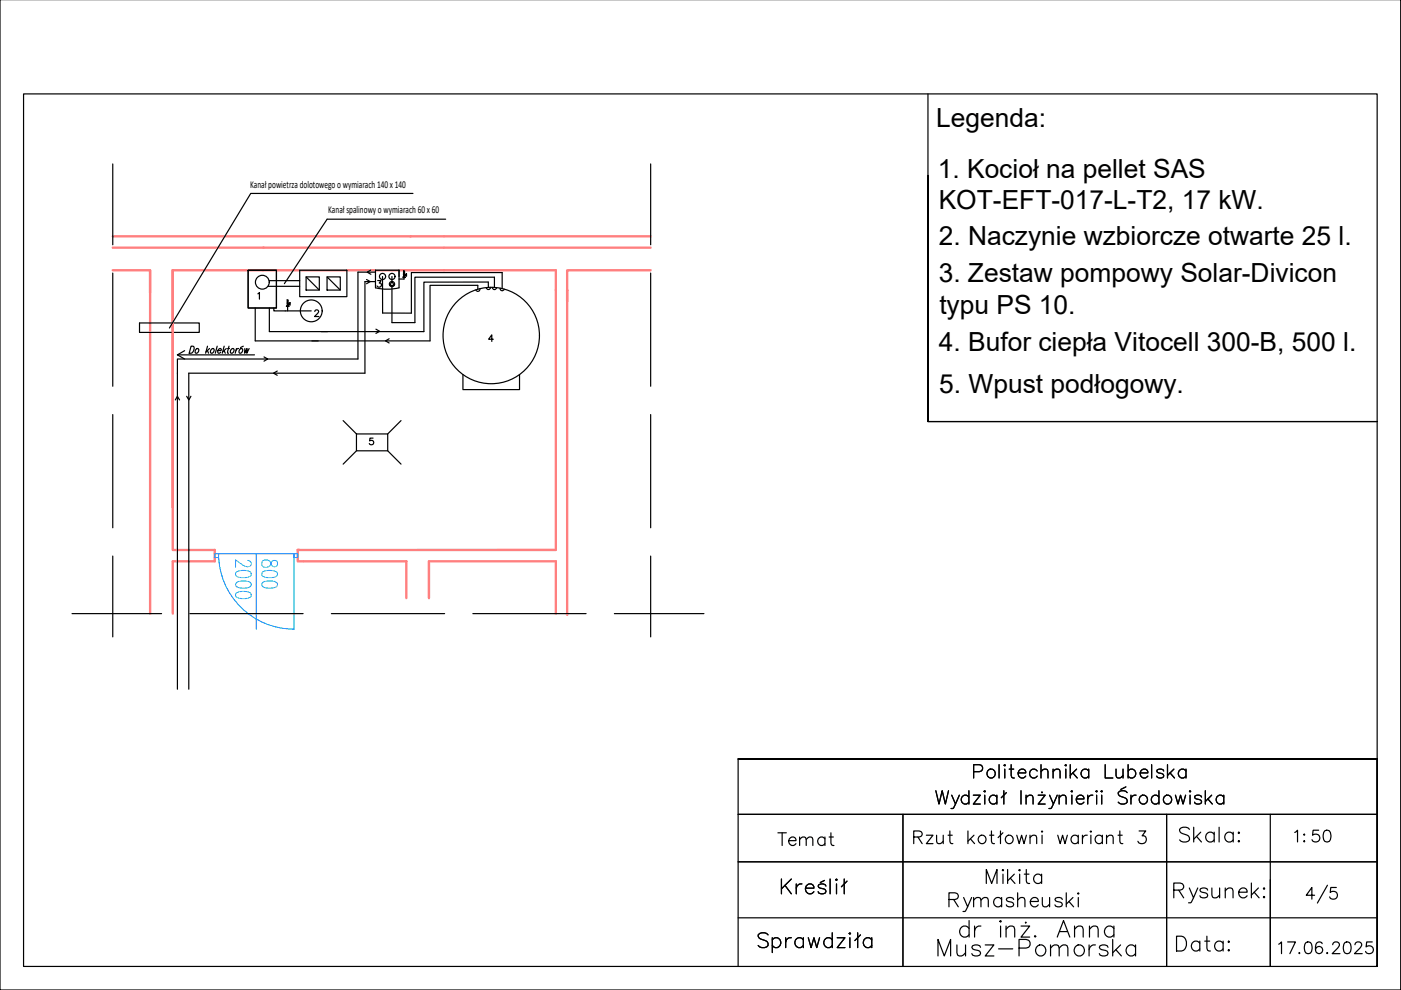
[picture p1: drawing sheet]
<svg xmlns="http://www.w3.org/2000/svg" width="297mm" height="210mm" viewBox="0 0 297 210" stroke-linecap="round" stroke-linejoin="round" font-family="sans-serif">
<path d="M23.9 50.1h63.2M23.9 52.5h114.1M55.7 57.3h-19.1v50.2M55.8 57.3h62v59.3M87 50.1h51M138 57.3h-17.8v4.2M120.2 63.9v-2.4v68.9M45.5 117.4v.8M63.1 116.6v2.4h23v7.8M90.9 119v7.8M117.8 119v11.1" fill="none" stroke="#ff7f7f" stroke-width=".5"/>
<circle cx="63.1" cy="116.6" r=".25" fill="#ff7f7f"/>
<path d="M45.5 116.6v.8M45.5 118.2v.8h-8.9v11.1M45.5 116.6h.1M86.1 119h.1M90.9 119h26.9" fill="none" stroke="#ff7f7f" stroke-width=".5"/>
<circle cx="63.1" cy="116.6" r=".25" fill="#ff7f7f"/>
<path d="M23.9 57.3h7.9v72.8M31.8 57.3v4.8M36.6 57.3v59.3h8.9M55.7 57.3h.1M117.8 116.6h-54.7" fill="none" stroke="#ff7f7f" stroke-width=".5"/>
<!-- layer: 0 -->
<g fill="none" stroke="#000" stroke-width=".25">
<path d="M297 -.1v210h-297v-210M196.7 19.9v17.3M23.9 34.8v17.1M138 34.8v17.1M23.9 57.9v24M52.6 57.3h6v8h-6zM57 59.5h6.5M63.5 57.3h10v5.6h-10zM64.9 58.7h2.8v2.8h-2.8zM64.9 58.7l2.8 2.8M69.3 58.7h2.8v2.8h-2.8zM69.3 58.7l2.8 2.8"/>
<path d="M77.7 59.3l.8 .4-.8 .5M78.6 57.3l-.7 .4 .7 .5M79.6 57.3h5v3.7l-2.1 .3-2.9-.3zM79.6 57.7h-3.7v18.4h-38.3v70M79.6 59.7h-2.2v19.4h-37.4v67M80.1 59.5h.7l-.4 .5a.47 .47 0 0 1 .4 .8 .47 .47 0 0 1-.9-.2M81.1 58.6v7.8h6.1v-8.6h19.3v3.4M83.1 59.7l.5 .8h-1zM83.1 58.6v1.1M85.5 57.4l.3 .1-.3 .2 .3 .1-.3 .1 .3 .1-.3 .2 .2 .1M85.7 58.3l.2 .5h-.5zM85.7 58.3l.5-.2v.5z"/>
<path d="M85.7 58.8v.4h-1.1M87.6 41h-34.4l-17.3 28.5M94.5 46.5h-25.1l-9.1 13.6M103.5 59.8h-13.6v10.5h-32.8v-5M103.5 59.8v1.1M138 57.9v24M29.6 68.5h12.6v2h-12.6zM37.6 75.2h16.4M39.1 74.4l-1.5 .8 1.5 .9M40.5 73.4h.4a.91 .91 0 0 1 .1 1 .91 .91 0 0 1-.9 .5zM41.5 74.1l.3-.2a.5 .5 0 0 1 .3 .6 .5 .5 0 0 1-.7 .3v-.3zM44 74.3l.2 .6"/>
<path d="M44 73.4l-.4 1.5M44.4 73.9l-.7 .7M44.8 74.1l.3-.2a.5 .5 0 0 1 .2 .6 .5 .5 0 0 1-.6 .3l-.1-.3zM46 73.4l-.4 1.5M46.2 74.3h.7v-.3a.48 .48 0 0 0-.7 .2 .48 .48 0 0 0 .3 .7l.3-.2M47.5 74.3l.3 .6M47.5 73.4l-.4 1.5M48 73.9l-.8 .7M48.3 73.9h.4M48.6 73.4l-.4 1.2v.2l.3 .1M49 74.1l.3-.2a.5 .5 0 0 1 .3 .6 .5 .5 0 0 1-.7 .3l-.1-.3zM50.1 73.9l-.2 1"/>
<path d="M50.6 73.9l-.3 .1-.3 .3M50.8 74.1l.3-.2a.5 .5 0 0 1 .3 .6 .5 .5 0 0 1-.7 .3v-.3zM51.6 73.4l-.6 .3M51.9 73.9v1l.5-1-.1 1 .5-1M54.7 62.3l.3-.3v1.4M56 75.7l.8 .4-.8 .5M56.8 60.7h6.7M58.1 65.3v.6h7.9M58.8 78.7l-.8 .4 .8 .5M60.9 63.5l.2 .2-.2 .1 .2 .1-.2 .2 .2 .1-.2 .1 .1 .2M61 64.5l.2 .5h-.5zM61 64.5l.5-.3v.5z"/>
<path d="M61 65v.9M61 64.2v.5M66.7 66l.3-.3h.3l.3 .3-.2 .4-.7 .7h.9M79.7 69.8l.8 .4-.8 .5M82.5 71.8l-.8 .5 .8 .4M83.1 60.8v7.6h4.9v-9.6h16.8v2.2M98.1 79.4v3.2h12.1v-3.2M101.3 61.3v-.8h-10.1v11.8h-37.1v-7M101.7 61.2a.45 .45 0 0 1-.3 .6 .45 .45 0 0 1-.5-.3M104 60.9a.45 .45 0 0 1-.4 .5 .45 .45 0 0 1-.5-.4M104.4 60.9a.45 .45 0 0 0 .4 .5 .45 .45 0 0 0 .5-.4M104.6 71.9h-1l.7-.9v1.4"/>
<path d="M106 61.1a.45 .45 0 0 0 .4 .5 .45 .45 0 0 0 .5-.3M23.9 87.9v24M37.2 84.8l.4-.8 .5 .8M39.6 84l.4 .8 .5-.8M72.7 89.2l2.9 2.8M75.6 92h6.6v3.6h-6.6zM75.6 95.6l-2.9 2.8M79.1 92.9h-.7v.6a.5 .5 0 0 1 .7 0 .5 .5 0 0 1-.1 .7 .5 .5 0 0 1-.7-.2M82.2 95.6l2.8 2.8M85 89.2l-2.8 2.8M138 87.9v24M23.9 117.9v17.1"/>
<path d="M138 117.9v17.1M15.3 130.1h19M40.3 130.1h24M70.3 130.1h24M100.3 130.1h24M130.3 130.1h18.9M156.5 160.9h135.5M156.5 172.7h135.5M191.4 172.7v32.2M193.7 177.5l1.6-.2a.61 .61 0 0 0 0-1l-1.6-.1v2.7M194.6 177.5l.9 1.4M196.4 177.1h1.4l-1.4 1.8h1.4"/>
<path d="M198.4 167.7l.7 2.8 .7-2.8 .6 2.8 .7-2.8M198.6 177.1l.1 1.6 .6 .2 .7-.5M200 177.1v1.8M201 177.1h.9M201.4 176.2v2.2l.1 .3 .5 .2M201.8 168.6l.8 1.9 .8-1.9M202.6 170.5l-.4 .8-.6 .1M205.2 176.2v2.7M205.4 169a.9 .9 0 0 0-1.3-.1 .9 .9 0 0 0 0 1.3 .9 .9 0 0 0 1.3-.1M205.4 167.7v2.8M205.7 177.8l.9 1.1M206.4 168.6h1.4l-1.4 1.9h1.4"/>
<path d="M206.4 163.6h1.2a.74 .74 0 0 0 .8-.7 .74 .74 0 0 0-.8-.8h-1.2v2.9M206.5 177.1l-1.3 1.3M208.7 167.8l.1-.1 .1 .1-.1 .1zM208.8 168.6v1.9M209.8 177.1h.9M210.2 176.2v2.2l.1 .3 .5 .2M211.3 169a.9 .9 0 0 0-1.3-.1 .9 .9 0 0 0 0 1.3 .9 .9 0 0 0 1.3-.1M211.3 168.6v1.9M211.8 162.1v2.9M212.1 176.2v2.7M212.6 176.6l-1 1M212.8 167.7v2.8"/>
<path d="M212.9 162.3l.1-.2 .2 .2-.2 .1zM213 163.1v1.9M213.4 168.1l-1.1 1M214 163.1h.9M214.4 162.1v2.3l.1 .4 .6 .2M215.6 177.1l.5 1.8 .5-1.8 .5 1.8 .5-1.8M215.9 163.9h1.6a.83 .83 0 0 0-1-.9 .83 .83 0 0 0-.6 1.2 .86 .86 0 0 0 .6 .8 .86 .86 0 0 0 1-.4M216.5 167.7v2.8M217.6 169.1l.6-.5 .7 .1 .1 1.8M217.6 168.6v1.9M218.4 177.6l.6-.5 .7 .1 .1 1.7M218.4 177.1v1.8"/>
<path d="M219.9 163.5a.9 .9 0 0 0-1.3-.2 .9 .9 0 0 0 0 1.4 .9 .9 0 0 0 1.3-.1M220.1 168.6h1.5l-1.5 1.9h1.5M220.7 163.6l.7-.5 .7 .1 .1 1.8M220.7 162.1v2.9M220.9 167.9v.2zM220.9 176.2l.2 .1-.2 .1-.1-.1zM220.9 177.1v1.8M222.5 168.6l.8 1.9 .9-1.9M223.3 163.6l.7-.5 .6 .1 .2 1.8M223.3 163.1v1.9M223.3 170.5l-.4 .8-.5 .1M224.3 177.1l.5 1.8 .5-1.8 .5 1.8 .5-1.8"/>
<path d="M224.6 169.1l.6-.5 .7 .1 .1 1.8M224.6 168.6v1.9M225.8 162.3l.2-.2 .1 .2-.1 .1zM226 163.1v1.9M226.9 162.1v2.9M227.1 167.8l.2-.1 .1 .1-.1 .1zM227.3 168.6v1.9M227.5 163.9l.9 1.1M228.2 169.4h1.6a.84 .84 0 0 0-1-.8 .84 .84 0 0 0-.6 1.1 .87 .87 0 0 0 .7 .8 .87 .87 0 0 0 .9-.4M228.3 163.1l-1.4 1.3M228.6 177.5a.86 .86 0 0 0-1.3-.2 .86 .86 0 0 0 0 1.3 .86 .86 0 0 0 1.3-.1M228.6 177.1v1.8"/>
<path d="M229.5 177.1v1.8M230.5 177.1a.86 .86 0 0 0-1 .7M230.6 168.6v1.9M230.8 163.5a.9 .9 0 0 0-1.3-.2 .9 .9 0 0 0 0 1.4 .9 .9 0 0 0 1.3-.1M230.8 163.1v1.9M231.2 176.3l.1-.1 .1 .1-.1 .1zM231.3 177.1v1.8M231.7 168.6a.91 .91 0 0 0-1.1 .8M232.5 167.7l.1 .1-.1 .1-.1-.1zM232.5 168.6v1.9M233.6 167.7l.1 .1-.1 .1-.1-.1zM233.6 168.6v1.9"/>
<path d="M233.7 177.5a.86 .86 0 0 0-1.2-.2 .86 .86 0 0 0 0 1.3 .86 .86 0 0 0 1.2-.1M233.7 177.1v1.8M234.3 162.1v2.9h1.6M234.6 177.6l.7-.5 .6 .1 .1 1.7M234.6 177.1v1.8M236.6 163.1l.2 1.7 .6 .2 .7-.6M237 177.1h.9M237.4 176.2v2.2l.2 .3 .5 .2M238.1 163.1v1.9M238.7 166.8l-1.1 .6M239 168.1a1.26 1.26 0 0 0-1.9 0 .72 .72 0 0 0 .5 .8l.8 .2a.68 .68 0 0 1 .6 .6 .68 .68 0 0 1-.3 .6 1.3 1.3 0 0 1-1.6-.2M239.2 163.5a.9 .9 0 0 1 1.3-.2 .9 .9 0 0 1 0 1.4 .9 .9 0 0 1-1.3-.1"/>
<path d="M239.2 162.1v2.9M239.8 168.6v1.9M240.9 168.6a.91 .91 0 0 0-1.1 .8M241.5 176.2h1.4l-.7 1a.86 .86 0 0 1 .9 1 .86 .86 0 0 1-1.2 .7l-.4-.2-.2-.3M241.7 163.9h1.7a.84 .84 0 0 0-1-.9 .84 .84 0 0 0-.7 1.2 .87 .87 0 0 0 .7 .8 .87 .87 0 0 0 1-.4M244.2 162.1v2.9M245.7 169a.9 .9 0 0 0-1.3-.1 .9 .9 0 0 0 0 1.3 .9 .9 0 0 0 1.3-.1M245.7 167.7v2.8M246.7 163.5a.86 .86 0 0 0-1.5 0l.4 .4 1 .3 .1 .4a.86 .86 0 0 1-1.5 0M247.3 172.7v32.2M247.5 162.1v2.9M248.1 163.9l.9 1.1"/>
<path d="M248.9 163.1l-1.4 1.3M249.2 168.6l.6 1.9 .5-1.9 .5 1.9 .6-1.9M251.4 163.5a.9 .9 0 0 0-1.3-.2 .9 .9 0 0 0 0 1.4 .9 .9 0 0 0 1.3-.1M251.4 163.1v1.9M252.3 167.7l.2 .1-.2 .1-.1-.1zM252.3 168.6v1.9M254.8 169a.86 .86 0 0 0-1.5 0l.1 .3 1.2 .4 .2 .4a.86 .86 0 0 1-1.5 0M255.6 167.7v2.8M256.1 169.4l.9 1.1M256.9 168.6l-1.3 1.3M259.5 169a.9 .9 0 0 0-1.4-.1 .9 .9 0 0 0 0 1.3 .9 .9 0 0 0 1.4-.1M259.5 168.6v1.9"/>
<path d="M269.3 172.7v32.2M292 160.9v44v-185h-287v185h287M292 160.9h-135.5v44M292 160.9h-135.5h135.5M156.5 182.7h135.5M156.5 194.6h135.5M162.8 198.2a1.39 1.39 0 0 0-2 0 .82 .82 0 0 0 .6 .9l.9 .3a.76 .76 0 0 1 .5 .6 .76 .76 0 0 1-.3 .8 1.44 1.44 0 0 1-1.7-.3M163.7 199.3a1 1 0 0 1 1.5-.2 1 1 0 0 1 0 1.5 1 1 0 0 1-1.5-.1M163.7 198.8v3.2M165.7 186.4v3.1M166.4 187.7l1.4 1.8M166.6 198.8v2.1"/>
<path d="M167.8 198.8a1.02 1.02 0 0 0-1.2 .9M167.8 186.4l-2.1 2.1M168.8 187.4v2.1M170 187.4a1.03 1.03 0 0 0-1.2 .9M170.3 199.3a1 1 0 0 0-1.5-.2 1 1 0 0 0 0 1.5 1 1 0 0 0 1.5-.1M170.3 198.8v2.1M170.8 188.3h1.8a.93 .93 0 0 0-1.1-.9 .93 .93 0 0 0-.7 1.2 .96 .96 0 0 0 .7 .9 .96 .96 0 0 0 1.1-.4M171.4 198.8l.6 2.1 .6-2.1 .6 2.1 .6-2.1M174.8 186.7l-.9 .4M175.1 187.9a.95 .95 0 0 0-1.6 0l.1 .3 1.4 .4 .1 .5a.96 .96 0 0 1-1.6 0M176 186.4v3.1M176.5 199.3a1 1 0 0 0-1.5-.2 1 1 0 0 0 0 1.5 1 1 0 0 0 1.5-.1"/>
<path d="M176.5 197.8v3.1M177.2 186.5l.2-.1 .1 .1-.1 .2zM177.4 187.4v2.1M177.5 198.8h1.6l-1.6 2.1h1.6M179 186.4v3.1M179.6 186.8l-1.2 1.2M180.2 197.8l.1 .1-.1 .2-.2-.2zM180.2 198.8v2.1M181.8 197.8v3.1M182.4 198.2l-1.2 1.2M184.8 199.3a1 1 0 0 0-1.4-.2 1 1 0 0 0 0 1.5 1 1 0 0 0 1.4-.1M184.8 198.8v2.1"/>
<path d="M201.2 190.7h1.3l.4-.1a.69 .69 0 0 0 0-1.2l-.4-.1h-1.3v3M202.2 190.7l1 1.6M204.3 190.3l.9 2 .8-2M205.2 192.3l-.5 .8-.5 .2M205.5 196.9a1.12 1.12 0 0 0-1.7-.2 1.12 1.12 0 0 0 0 1.6 1.12 1.12 0 0 0 1.7-.1M205.5 195.2v3.5M206.4 190.9l.7-.6 .7 .1 .2 1.9M206.4 190.3v2M206.6 196.3v2.4M208 196.3a1.14 1.14 0 0 0-1.4 1.1M208 190.9l.7-.6 .7 .1 .1 1.9M209.1 187.3v-2.9l1.1 2.9 1.2-2.9v2.9"/>
<path d="M212.1 195.2l.2 .2-.2 .1-.1-.1zM212.1 196.3v2.4M212.4 190.7a.95 .95 0 0 0-1.4-.1 .95 .95 0 0 0 0 1.4 .95 .95 0 0 0 1.4-.2M212.4 190.3v2M212.7 184.4l.1 .1-.1 .1-.2-.1zM212.7 185.3v2M213.3 197l.8-.7 .9 .2 .1 .5v1.7M213.3 196.3v2.4M213.6 184.4v2.9M214.2 186.2l1 1.1M214.9 190.7a.89 .89 0 0 0-1.5 0l.1 .3 1.3 .4 .1 .4a.89 .89 0 0 1-1.5 0M215.1 185.3l-1.5 1.5"/>
<path d="M215.8 190.9l.7-.6 .7 .1 .1 1.9M215.8 189.3v3M216 184.5l.2-.1 .1 .1-.1 .1zM216.2 185.3v2M216.5 196.3h1.8l-1.8 2.4h1.8M217.2 185.3h1M217.4 195.6h.2zM217.6 184.4v2.4l.1 .4 .6 .1M218.4 191.1h1.7a.88 .88 0 0 0-1-.9 .88 .88 0 0 0-.7 1.2 .91 .91 0 0 0 .7 .9 .91 .91 0 0 0 1-.5M219.5 198.3l-.2 .2 .2 .2 .1-.2M220.8 185.8a.94 .94 0 0 0-1.4-.2 .94 .94 0 0 0 0 1.4 .94 .94 0 0 0 1.4-.1M220.8 185.3v2"/>
<path d="M221 190.3l.1 1.8 .7 .2 .7-.6M222.5 190.3v2M224.2 198.7l1.3-3.5 1.3 3.5M224.7 197.5h1.6M225.2 190.7a.9 .9 0 0 0-1.5 0l.4 .4 1 .3 .1 .4a.9 .9 0 0 1-1.5 0M226.1 189.3v3M226.6 191.1l1 1.2M227.5 190.3l-1.4 1.4M227.8 197l.9-.7 .8 .2 .2 .5v1.7M227.8 196.3v2.4M228.6 189.3l.2 .1-.2 .2-.1-.2zM228.6 190.3v2"/>
<path d="M231 197l.8-.7 .9 .2 .1 .5v1.7M231 196.3v2.4M235.9 199.2v3.5M236.2 196.9a1.12 1.12 0 0 0-1.7-.2 1.12 1.12 0 0 0 0 1.6 1.12 1.12 0 0 0 1.7-.1M236.2 196.3v2.4M248.9 188.7h1.3l.5-.1a.71 .71 0 0 0 0-1.2l-.5-.2h-1.3v3.2M249.9 188.7l1.1 1.7M252.2 188.3l.8 2.1 .9-2.1M253 190.4l-.4 .9-.1 .1h-.5M256 188.7a.94 .94 0 0 0-1.6 0l.4 .5 1.1 .3 .1 .4a.95 .95 0 0 1-1.6 0M256.9 188.3v1.5l.2 .4 .7 .2 .8-.6M258.6 188.3v2.1"/>
<path d="M259.8 188.9l.7-.6 .8 .1 .1 .5v1.5M259.8 188.3v2.1M262.6 189.2h1.8a.93 .93 0 0 0-1.1-1 .93 .93 0 0 0-.7 1.3 .96 .96 0 0 0 .7 .9 .96 .96 0 0 0 1.1-.5M265.3 187.2v3.2M265.9 189.2l1.1 1.2M266.8 188.3l-1.5 1.5M267.9 188.4l.1-.1 .1 .1-.1 .2zM268 190.1l.1 .1-.1 .2-.1-.2zM198.9 202.7v-3.5l1.3 3.5 1.3-3.5v3.5M202.9 200.3v1.7l.1 .5 .9 .2 .8-.7M204.7 200.3v2.4M207.9 200.9a1.06 1.06 0 0 0-1.9 0l.2 .3 .4 .2 1.1 .3 .2 .5a1.07 1.07 0 0 1-1.9 0"/>
<path d="M208.9 200.3h1.8l-1.8 2.4h1.8M211.7 201.2h3M216.1 201h1.5a.92 .92 0 0 0 .8-.9 .92 .92 0 0 0-.8-.9h-1.5v3.5M222.7 201l.9-.7 .8 .2 .2 .5v1.7M222.7 200.3v2.4M224.6 201l.8-.7 .8 .2 .2 .5v1.7M230.9 200.3v2.4M232.2 200.3a1.14 1.14 0 0 0-1.3 1.1M234.9 200.9a1.06 1.06 0 0 0-1.8 0l.1 .3 .4 .2 1.1 .3 .2 .5a1.07 1.07 0 0 1-1.8 0M236.6 201.4l1.2 1.3M237.6 200.3l-1.7 1.7M240.8 200.9a1.12 1.12 0 0 0-1.7-.2 1.12 1.12 0 0 0 0 1.7 1.12 1.12 0 0 0 1.7-.2"/>
<path d="M240.8 200.3v2.4"/>
<circle cx="55.6" cy="59.8" r="1.47"/>
<circle cx="81.1" cy="58.6" r=".65"/>
<circle cx="83.1" cy="58.6" r=".65"/>
<circle cx="66" cy="65.9" r="2.31"/>
<circle cx="83.1" cy="60.2" r=".56"/>
<circle cx="104.2" cy="71.1" r="10.2"/>
<circle cx="208.2" cy="177.9" r=".88"/>
<circle cx="210.1" cy="164" r=".93"/>
<circle cx="214" cy="177.9" r=".89"/>
<circle cx="242.4" cy="169.5" r=".93"/>
<circle cx="247.5" cy="169.5" r=".93"/>
<circle cx="220.6" cy="201.5" r="1.16"/>
<circle cx="228.8" cy="201.5" r="1.16"/>
</g>
<!-- layer: drzwi i okna -->
<path d="M45.5 117.4h.8v.8h-.8zM46.3 117.4h16v16a16 16 0 0 1-16-16zM54.3 117.4v16M62.3 117.4h.8v.8h-.8z" fill="none" stroke="#007fff" stroke-width=".21"/>
<!-- layer: wymiarowanie -->
<path d="M52.5 118.8l.5 .1a.73 .73 0 0 1 .1 1.1 .73 .73 0 0 1-1.1 .1l-2.1-1.4v1.6M55.7 118.9a1.18 1.18 0 0 1 1.9 .9 .71 .71 0 0 0 .6 .4 .71 .71 0 0 0 .6-.5v-.4a.7 .7 0 0 0-.6-.5 .7 .7 0 0 0-.6 .4 1.1 1.1 0 0 1-.9 1 1.1 1.1 0 0 1-1.2-.5zM50.1 121.3a3.5 3.5 0 0 1 3 0l.2 .5a1.69 1.69 0 0 1-1.9 .7l-1.3-.3-.2-.4zM50.1 123.5a3.5 3.5 0 0 1 3 0l.2 .6a1.73 1.73 0 0 1-1.9 .6l-1.3-.3-.2-.3zM50.1 125.7a3.6 3.6 0 0 1 3 0l.2 .6a1.73 1.73 0 0 1-1.9 .6l-1.3-.3-.2-.3zM55.7 121.3a3.5 3.5 0 0 1 3 0l.1 .5a1.69 1.69 0 0 1-1.9 .7l-1.2-.3-.2-.4zM55.7 123.5a3.5 3.5 0 0 1 3 0l.1 .6a1.73 1.73 0 0 1-1.9 .6l-1.2-.3-.2-.3z" fill="none" stroke="#0dd" stroke-width=".21"/>
<!-- layer: opis -->
<path d="M196.7 37.2v52.2h95.3h-95.3z" fill="none" stroke="#000" stroke-width=".25"/>
<text font-size="7.1" x="275.9" y="192.6">4/5</text>
<g font-size="6.6">
<text x="248.7" y="179.9">Skala:</text>
<text x="248.4" y="202.8">Data:</text>
</g>
<g font-size="6.2">
<text x="273.4" y="179.9">1:50</text>
<text x="163.7" y="180.6">Temat</text>
</g>
<text font-size="5.7" x="269.9" y="203.6">17.06.2025</text>
<g font-size="5.6">
<text x="198.5" y="27">Legenda:</text>
<text x="198.8" y="37.7">1. Kocioł na pellet SAS</text>
<text x="199" y="44.4">KOT-EFT-017-L-T2, 17 kW.</text>
<text x="199" y="51.9">2. Naczynie wzbiorcze otwarte 25 l.</text>
<text x="199" y="59.8">3. Zestaw pompowy Solar-Divicon</text>
<text x="199.2" y="66.5">typu PS 10.</text>
<text x="199.1" y="74.4">4. Bufor ciepła Vitocell 300-B, 500 l.</text>
<text x="199.1" y="83.3">5. Wpust podłogowy.</text>
</g>
<g font-size="2.2">
<text x="53" y="39.8">Kanałpowietrza dolotowegoo wymiarach140 x140</text>
<text x="69.6" y="45.1">Kanał spalinowy o wymiarach 60 x 60</text>
</g>
</svg>
